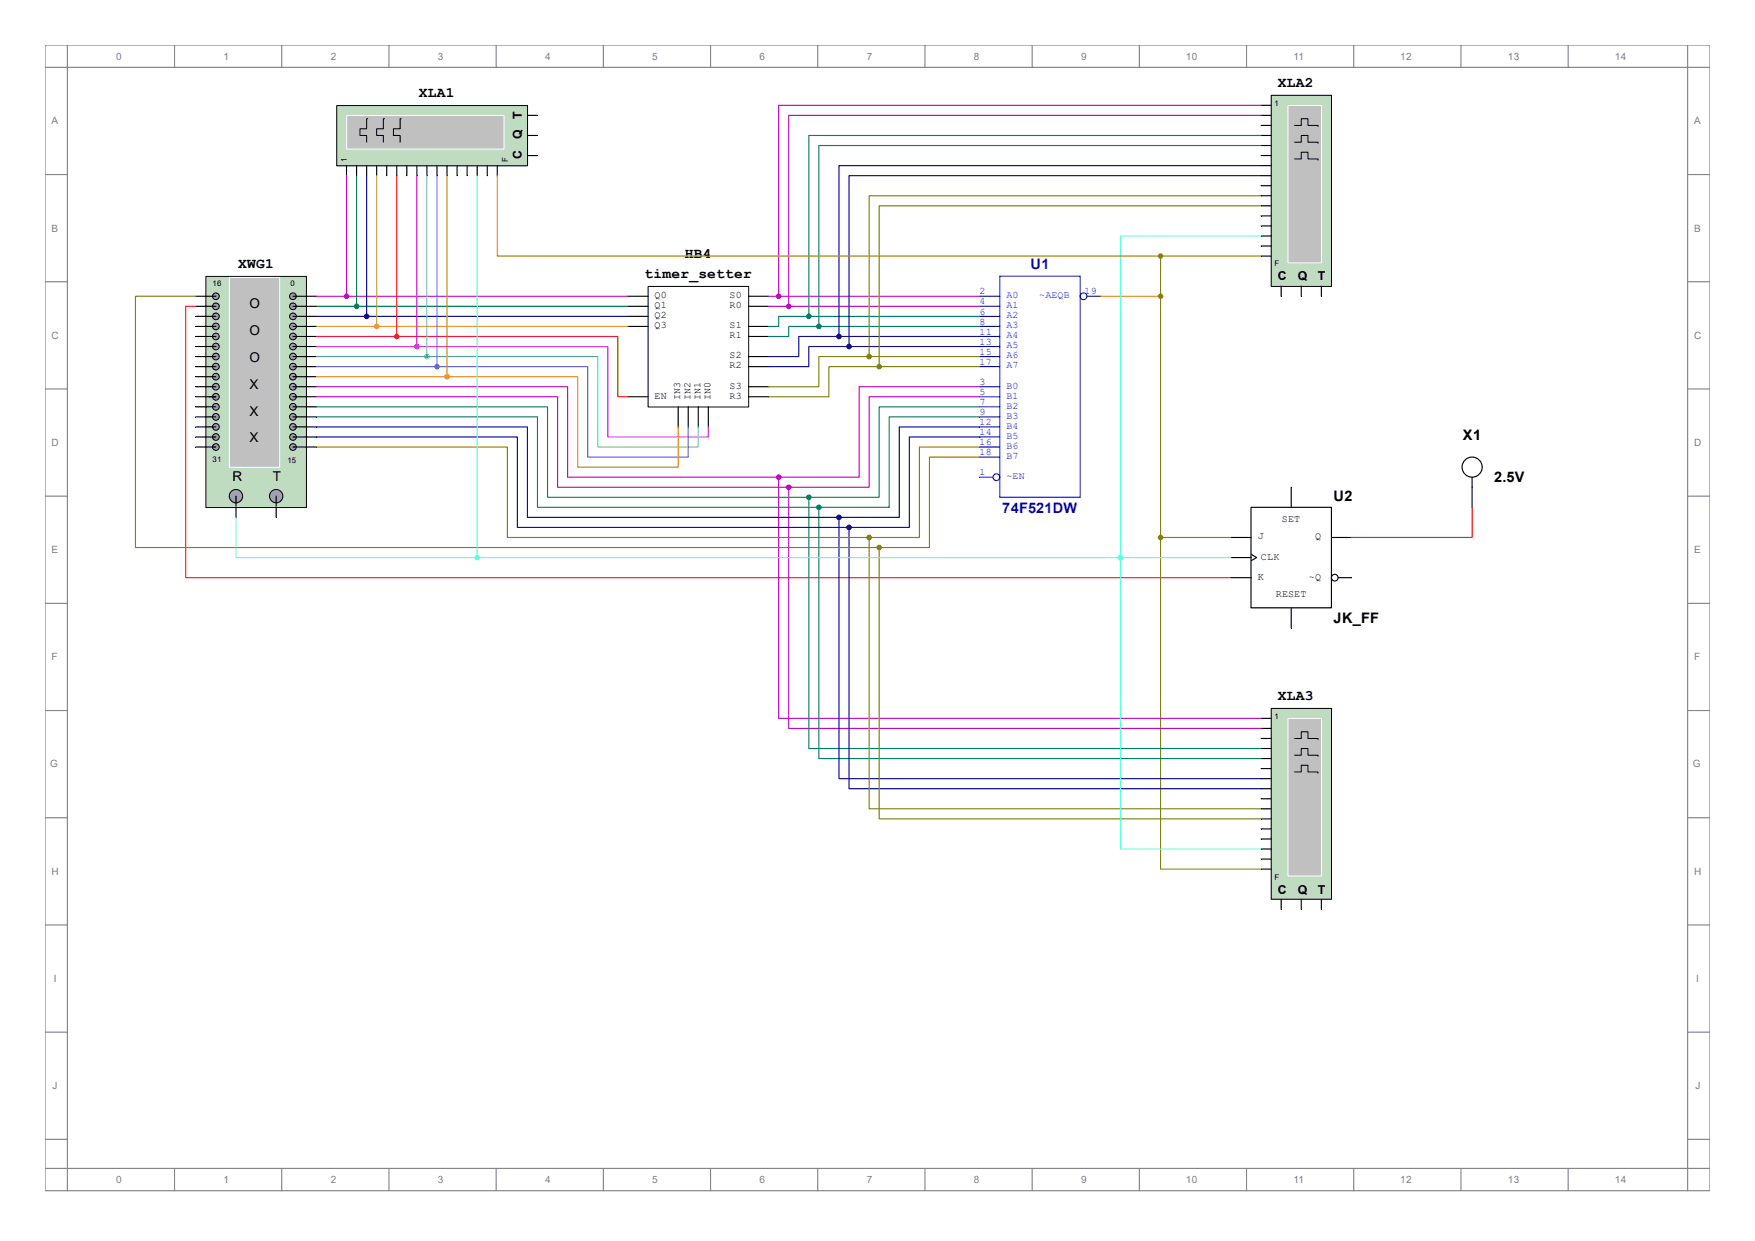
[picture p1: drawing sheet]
<svg xmlns="http://www.w3.org/2000/svg" width="297mm" height="210mm" viewBox="0 0 297 210" stroke-linecap="round" stroke-linejoin="round" font-family="sans-serif">
<g fill="none" stroke="#808080" stroke-width=".19">
<path d="M7.6 7.6h281.8v193.9h-281.8zM7.6 11.4h281.8M11.4 7.6v193.9M29.5 7.6v3.8M47.7 7.6v3.8M65.8 7.6v3.8M84 7.6v3.8M102.1 7.6v3.8M120.3 7.6v3.8M138.4 7.6v3.8M156.5 7.6v3.8M174.7 7.6v3.8"/>
<path d="M192.8 7.6v3.8M211 7.6v3.8M229.1 7.6v3.8M247.2 7.6v3.8M265.4 7.6v3.8M285.6 7.6v193.9M7.6 29.5h3.8M285.6 29.5h3.8M7.6 47.7h3.8M285.6 47.7h3.8M7.6 65.8h3.8M285.6 65.8h3.8"/>
<path d="M7.6 84h3.8M285.6 84h3.8M7.6 102.1h3.8M285.6 102.1h3.8M7.6 120.2h3.8M7.6 138.4h3.8M285.6 120.2h3.8M285.6 138.4h3.8M7.6 156.5h3.8M285.6 156.5h3.8M7.6 174.7h3.8M285.6 174.7h3.8"/>
<path d="M7.6 192.8h3.8M7.6 197.7h281.8M29.5 197.7v3.8M47.7 197.7v3.8M65.8 197.7v3.8M84 197.7v3.8M102.1 197.7v3.8M120.3 197.7v3.8M138.4 197.7v3.8M156.5 197.7v3.8M174.7 197.7v3.8M192.8 197.7v3.8"/>
<path d="M211 197.7v3.8M229.1 197.7v3.8M247.2 197.7v3.8M265.4 197.7v3.8M285.6 192.8h3.8"/>
</g>
<path d="M34.9 46.8h17v39.1h-17z" fill="#c0dcc0"/>
<path d="M34.8 46.8h17.1v39.1h-17.1z" fill="none" stroke="#000" stroke-width=".17"/>
<g fill="#a0a0a4" stroke="#000" stroke-width=".17">
<circle cx="36.5" cy="50.1" r=".57"/>
<circle cx="36.5" cy="51.8" r=".57"/>
<circle cx="36.5" cy="53.5" r=".57"/>
<circle cx="36.5" cy="55.2" r=".57"/>
<circle cx="36.5" cy="56.9" r=".57"/>
<circle cx="36.5" cy="58.6" r=".57"/>
<circle cx="36.5" cy="60.3" r=".57"/>
<circle cx="36.5" cy="62" r=".57"/>
<circle cx="36.5" cy="63.7" r=".57"/>
<circle cx="36.5" cy="65.4" r=".57"/>
<circle cx="36.5" cy="67.1" r=".57"/>
<circle cx="36.5" cy="68.8" r=".57"/>
<circle cx="36.5" cy="70.5" r=".57"/>
<circle cx="36.5" cy="72.2" r=".57"/>
<circle cx="36.5" cy="74" r=".57"/>
<circle cx="36.5" cy="75.7" r=".57"/>
<circle cx="49.6" cy="50.1" r=".57"/>
<circle cx="49.6" cy="51.8" r=".57"/>
<circle cx="49.6" cy="53.5" r=".57"/>
<circle cx="49.6" cy="55.2" r=".57"/>
<circle cx="49.6" cy="56.9" r=".57"/>
<circle cx="49.6" cy="58.6" r=".57"/>
<circle cx="49.6" cy="60.3" r=".57"/>
<circle cx="49.6" cy="62" r=".57"/>
<circle cx="49.6" cy="63.7" r=".57"/>
<circle cx="49.6" cy="65.4" r=".57"/>
<circle cx="49.6" cy="67.1" r=".57"/>
<circle cx="49.6" cy="68.8" r=".57"/>
<circle cx="49.6" cy="70.5" r=".57"/>
<circle cx="49.6" cy="72.2" r=".57"/>
<circle cx="49.6" cy="74" r=".57"/>
<circle cx="49.6" cy="75.7" r=".57"/>
</g>
<path d="M38.9 47h8.4v32.1h-8.4z" fill="#c0c0c0"/>
<path d="M38.8 46.9h8.5v32.2h-8.5z" fill="none" stroke="#fff" stroke-width=".17"/>
<g fill="none" stroke="#000" stroke-width=".19">
<path d="M34.8 50.1h1.7M34.8 51.8h1.7M34.8 53.5h1.7M34.8 55.2h1.7M34.8 56.9h1.7M34.8 58.6h1.7M49.6 50.1h2.2M49.6 51.8h2.2M49.6 53.5h2.2M49.6 55.2h2.2M49.6 56.9h2.2M49.6 58.6h2.2"/>
<path d="M34.8 60.3h1.7M34.8 62h1.7M34.8 63.7h1.7M34.8 65.4h1.7M34.8 67.1h1.7M34.8 75.6h1.7M34.8 68.8h1.7M34.8 70.5h1.7M34.8 72.2h1.7M34.8 73.9h1.7M49.6 60.3h2.2M49.6 62h2.2"/>
<path d="M49.6 63.7h2.2M49.6 65.4h2.2M49.6 67.1h2.2M49.6 75.6h2.2M49.6 68.8h2.2M49.6 70.5h2.2M49.6 72.2h2.2M49.6 73.9h2.2"/>
</g>
<g fill="#a0a0a4" stroke="#000" stroke-width=".17">
<circle cx="39.9" cy="84" r="1.13"/>
<circle cx="46.7" cy="84" r="1.13"/>
</g>
<g fill="none" stroke="#000" stroke-width=".19">
<path d="M33.1 50.1h1.7M33.1 51.8h1.7M33.1 53.5h1.7M33.1 55.2h1.7M33.1 56.9h1.7M33.1 58.6h1.7M51.8 50.1h1.7M51.8 51.8h1.7M51.8 53.5h1.7M51.8 55.2h1.7M51.8 56.9h1.7M51.8 58.6h1.7"/>
<path d="M106.3 50.1h3.4M106.3 51.8h3.4M106.3 53.5h3.4M106.3 55.2h3.4M126.7 50.1h3.4M126.7 51.8h3.4M126.7 55.2h3.4M126.7 56.9h3.4M33.1 60.3h1.7M33.1 62h1.7M33.1 63.7h1.7M33.1 65.4h1.7"/>
<path d="M33.1 67.1h1.7M33.1 68.8h1.7M33.1 70.5h1.7M33.1 72.2h1.7M33.1 73.9h1.7M33.1 75.6h1.7M51.8 60.3h1.7M51.8 62h1.7M51.8 63.7h1.7M51.8 65.4h1.7M51.8 67.1h1.7M51.8 68.8h1.7"/>
<path d="M51.8 70.5h1.7M51.8 72.2h1.7M51.8 73.9h1.7M51.8 75.6h1.7M106.3 67.1h3.4M114.8 68.8v3.4M116.5 68.8v3.4M118.2 68.8v3.4M119.9 68.8v3.4M126.7 60.3h3.4M126.7 62h3.4M126.7 65.4h3.4"/>
<path d="M126.7 67.1h3.4M39.9 84v1.7M39.9 85.9v1.7M46.7 84v1.7M46.7 85.9v1.7"/>
</g>
<path d="M109.7 48.5h17v20.4h-17z" fill="none" stroke="#000" stroke-width=".17"/>
<path d="M169.2 46.7h13.6v37.5h-13.6z" fill="none" stroke="#00f" stroke-width=".19"/>
<path d="M165.8 50.1h3.4" fill="none" stroke="#00f" stroke-width=".19"/>
<path d="M165.8 51.8h3.4" fill="none" stroke="#00f" stroke-width=".19"/>
<path d="M165.8 53.5h3.4" fill="none" stroke="#00f" stroke-width=".19"/>
<path d="M165.8 56.9h3.4" fill="none" stroke="#00f" stroke-width=".19"/>
<path d="M165.8 55.2h3.4" fill="none" stroke="#00f" stroke-width=".19"/>
<path d="M165.8 58.6h3.4" fill="none" stroke="#00f" stroke-width=".19"/>
<path d="M165.8 60.3h3.4" fill="none" stroke="#00f" stroke-width=".19"/>
<path d="M165.8 62h3.4" fill="none" stroke="#00f" stroke-width=".19"/>
<path d="M165.8 65.4h3.4" fill="none" stroke="#00f" stroke-width=".19"/>
<path d="M165.8 67.1h3.4" fill="none" stroke="#00f" stroke-width=".19"/>
<path d="M165.8 75.6h3.4" fill="none" stroke="#00f" stroke-width=".19"/>
<path d="M165.8 68.8h3.4" fill="none" stroke="#00f" stroke-width=".19"/>
<path d="M165.8 73.9h3.4" fill="none" stroke="#00f" stroke-width=".19"/>
<path d="M165.8 77.4h3.4" fill="none" stroke="#00f" stroke-width=".19"/>
<path d="M165.8 70.5h3.4" fill="none" stroke="#00f" stroke-width=".19"/>
<path d="M165.8 72.2h3.4" fill="none" stroke="#00f" stroke-width=".19"/>
<g fill="none" stroke="#00f" stroke-width=".19">
<path d="M165.8 80.8h2.3"/>
<circle cx="168.6" cy="80.8" r=".57"/>
</g>
<g fill="none" stroke="#00f" stroke-width=".19">
<path d="M183.9 50.1h2.3"/>
<circle cx="183.4" cy="50.1" r=".57"/>
</g>
<g fill="none" stroke="#000" stroke-width=".19">
<path d="M208.3 91h3.4M208.3 97.8h3.4M208.3 94.4h3.4M211.7 85.9h13.6v17h-13.6zM211.7 93.8l1 .6-1 .5M218.5 82.5v3.4M225.3 91h3.4M226.5 97.8h2.2M249.1 80.8v5.1M218.5 102.9v3.4"/>
<circle cx="249.1" cy="79.1" r="1.7"/>
<circle cx="225.9" cy="97.8" r=".57"/>
</g>
<path d="M215.2 16.2h10.1v32.3h-10.1z" fill="#c0dcc0"/>
<path d="M215.1 16.1h10.2v32.4h-10.2z" fill="none" stroke="#000" stroke-width=".17"/>
<path d="M218 17.9h5.6v26.6h-5.6z" fill="#c0c0c0"/>
<path d="M218 17.9h5.6v26.6h-5.6z" fill="none" stroke="#fff" stroke-width=".17"/>
<path d="M219.1 21.2h1.1v-1.1h1.2v1.1h1.7v.2M219.1 24.1h1.1v-1.2h1.2v1.2h1.7v.1M219.1 26.9h1.1v-1.1h1.2v1.1h1.7v.2" fill="none" stroke="#000" stroke-width=".17"/>
<g fill="none" stroke="#000" stroke-width=".19">
<path d="M213.4 17.8h1.7M213.4 19.5h1.7M213.4 21.2h1.7M213.4 22.9h1.7M213.4 24.6h1.7M213.4 26.3h1.7M213.4 28h1.7M213.4 29.7h1.7M213.4 31.4h1.7M213.4 33.1h1.7M213.4 34.8h1.7M213.4 36.5h1.7"/>
<path d="M213.4 38.2h1.7M213.4 39.9h1.7M213.4 41.6h1.7M213.4 43.3h1.7M216.8 48.4v1.7M220.2 48.4v1.7M223.6 48.4v1.7"/>
</g>
<path d="M215.2 119.9h10.1v32.3h-10.1z" fill="#c0dcc0"/>
<path d="M215.1 119.9h10.2v32.3h-10.2z" fill="none" stroke="#000" stroke-width=".17"/>
<path d="M218 121.6h5.6v26.7h-5.6z" fill="#c0c0c0"/>
<path d="M218 121.6h5.6v26.7h-5.6z" fill="none" stroke="#fff" stroke-width=".17"/>
<path d="M219.1 125h1.1v-1.2h1.2v1.2h1.7v.2M219.1 127.8h1.1v-1.1h1.2v1.1h1.7v.2M219.1 130.6h1.1v-1.1h1.2v1.1h1.7v.2" fill="none" stroke="#000" stroke-width=".17"/>
<g fill="none" stroke="#000" stroke-width=".19">
<path d="M213.4 121.6h1.7M213.4 123.3h1.7M213.4 125h1.7M213.4 126.7h1.7M213.4 128.4h1.7M213.4 130.1h1.7M213.4 131.8h1.7M213.4 133.5h1.7M213.4 135.2h1.7M213.4 136.9h1.7M213.4 138.6h1.7M213.4 140.3h1.7"/>
<path d="M213.4 142h1.7M213.4 143.7h1.7M213.4 145.4h1.7M213.4 147.1h1.7M216.8 152.2v1.7M220.2 152.2v1.7M223.6 152.2v1.7"/>
</g>
<g fill="#c08000" stroke="#c08000" stroke-width=".19">
<circle cx="196.4" cy="50.1" r=".38"/>
<circle cx="196.4" cy="91" r=".38"/>
</g>
<g fill="#c000c0" stroke="#c000c0" stroke-width=".19">
<circle cx="131.8" cy="50.1" r=".38"/>
<circle cx="133.5" cy="51.8" r=".38"/>
<circle cx="131.8" cy="80.8" r=".38"/>
<circle cx="133.5" cy="82.5" r=".38"/>
</g>
<g fill="#008069" stroke="#008069" stroke-width=".19">
<circle cx="136.9" cy="53.5" r=".38"/>
<circle cx="138.6" cy="55.2" r=".38"/>
<circle cx="136.9" cy="84.2" r=".38"/>
<circle cx="138.6" cy="85.9" r=".38"/>
</g>
<g fill="#000080" stroke="#000080" stroke-width=".19">
<circle cx="142" cy="56.9" r=".38"/>
<circle cx="143.7" cy="58.6" r=".38"/>
<circle cx="142" cy="87.6" r=".38"/>
<circle cx="143.7" cy="89.3" r=".38"/>
</g>
<g fill="#808000" stroke="#808000" stroke-width=".19">
<circle cx="147.1" cy="60.3" r=".38"/>
<circle cx="148.8" cy="62" r=".38"/>
<circle cx="148.8" cy="92.7" r=".38"/>
<circle cx="147.1" cy="91" r=".38"/>
</g>
<path d="M33.1 51.8h-1.7v46h176.9M249.1 85.9v5.1h-20.4" fill="none" stroke="#f00" stroke-width=".19"/>
<path d="M186.2 50.1h10.2v40.9M196.4 91v56.1h17M196.4 91h11.9" fill="none" stroke="#c08000" stroke-width=".19"/>
<path d="M213.4 17.8h-81.6v32.3M213.4 19.5h-79.9v32.3M130.1 50.1h35.7M130.1 51.8h35.7M53.5 65.4h42.6v15.4h35.7M53.5 67.1h40.9v15.4h39.1M165.8 65.4h-20.4v15.4h-13.6M165.8 67.1h-18.7v15.4h-13.6M131.8 80.8v40.8h81.6M133.5 82.5v40.8h79.9" fill="none" stroke="#c000c0" stroke-width=".19"/>
<path d="M213.4 22.9h-76.5v30.6M213.4 24.6h-74.8v30.6M136.9 53.5h-5.1v1.7h-1.7M136.9 53.5h28.9M138.6 55.2h-5.1v1.7h-3.4M138.6 55.2h27.2M53.5 68.8h39.2v15.4h44.2M53.5 70.5h37.5v15.4h47.6M165.8 68.8h-17v15.4h-11.9M165.8 70.5h-15.3v15.4h-11.9M136.9 84.2v42.5h76.5M138.6 85.9v42.5h74.8" fill="none" stroke="#008069" stroke-width=".19"/>
<path d="M213.4 28h-71.4v28.9M213.4 29.7h-69.7v28.9M142 56.9h-6.8v3.4h-5.1M142 56.9h23.8M143.7 58.6h-6.8v3.4h-6.8M143.7 58.6h22.1M53.5 72.2h35.8v15.4h52.7M53.5 73.9h34.1v15.4h56.1M165.8 72.2h-13.6v15.4h-10.2M165.8 73.9h-11.9v15.4h-10.2M142 87.6v44.2h71.4M143.7 89.3v44.2h69.7" fill="none" stroke="#000080" stroke-width=".19"/>
<path d="M213.4 33.1h-66.3v27.2M213.4 34.8h-64.6v27.2M33.1 50.1h-10.2v42.6h125.9M53.5 75.6h32.4v15.4h61.2M147.1 60.3h-8.5v5.1h-8.5M147.1 60.3h18.7M148.8 62h-8.5v5.1h-10.2M148.8 62h17M165.8 77.4h-8.5v15.3h-8.5M165.8 75.6h-10.2v15.4h-8.5M147.1 91v45.9h66.3M148.8 92.7v45.9h64.6" fill="none" stroke="#808000" stroke-width=".19"/>
<circle cx="189.6" cy="94.4" r=".38" fill="#57ffff" stroke="#57ffff" stroke-width=".19"/>
<path d="M213.4 39.9h-23.8v54.5M189.6 94.4v49.3h23.8M189.6 94.4h18.7" fill="none" stroke="#57ffff" stroke-width=".19"/>
<path d="M57 17.9h32.3v10.2h-32.3z" fill="#c0dcc0"/>
<path d="M57 17.9h32.3v10.2h-32.3z" fill="none" stroke="#000" stroke-width=".17"/>
<path d="M58.7 19.6h26.6v5.6h-26.6z" fill="#c0c0c0"/>
<path d="M58.7 19.6h26.6v5.6h-26.6z" fill="none" stroke="#fff" stroke-width=".17"/>
<path d="M62.2 20.1h-.2v1.7h-1.1v1.1h1.1v1.2M65.1 20.1h-.2v1.7h-1.2v1.1h1.2v1.2M67.9 20.1h-.2v1.7h-1.1v1.1h1.1v1.2" fill="none" stroke="#000" stroke-width=".17"/>
<g fill="none" stroke="#000" stroke-width=".19">
<path d="M89.3 19.5h1.7M58.6 28v1.7M60.3 28v1.7M62 28v1.7M63.7 28v1.7M65.4 28v1.7M67.1 28v1.7M68.8 28v1.7M70.6 28v1.7M72.3 28v1.7M74 28v1.7M75.7 28v1.7"/>
<path d="M77.4 28v1.7M79.1 28v1.7M80.8 28v1.7M82.5 28v1.7M84.2 28v1.7M89.3 26.3h1.7M89.3 22.9h1.7"/>
</g>
<circle cx="58.6" cy="50.1" r=".38" fill="#c000c0" stroke="#c000c0" stroke-width=".19"/>
<path d="M58.6 29.7v20.4M53.5 50.1h52.8" fill="none" stroke="#c000c0" stroke-width=".19"/>
<circle cx="60.3" cy="51.8" r=".38" fill="#008000" stroke="#008000" stroke-width=".19"/>
<path d="M60.3 29.7v22.1M53.5 51.8h52.8" fill="none" stroke="#008000" stroke-width=".19"/>
<circle cx="62" cy="53.5" r=".38" fill="#000080" stroke="#000080" stroke-width=".19"/>
<path d="M62 29.7v23.8M53.5 53.5h52.8" fill="none" stroke="#000080" stroke-width=".19"/>
<circle cx="63.7" cy="55.2" r=".38" fill="#c0c000" stroke="#c0c000" stroke-width=".19"/>
<path d="M63.7 29.7v25.5M53.5 55.2h52.8" fill="none" stroke="#c0c000" stroke-width=".19"/>
<circle cx="67.1" cy="56.9" r=".38" fill="#f00" stroke="#f00" stroke-width=".19"/>
<path d="M67.1 29.7v27.2M53.5 56.9h13.6M67.1 56.9h37.5v10.2h1.7" fill="none" stroke="#f00" stroke-width=".19"/>
<circle cx="70.6" cy="58.6" r=".38" fill="#f0f" stroke="#f0f" stroke-width=".19"/>
<path d="M70.6 29.7v28.9M53.5 58.6h17.1M70.6 58.6h32.3v15.3h17v-1.7" fill="none" stroke="#f0f" stroke-width=".19"/>
<circle cx="72.3" cy="60.3" r=".38" fill="#57ff80" stroke="#57ff80" stroke-width=".19"/>
<path d="M72.3 29.7v30.6M53.5 60.3h18.8M72.3 60.3h28.9v15.3h17v-3.4" fill="none" stroke="#57ff80" stroke-width=".19"/>
<circle cx="74" cy="62" r=".38" fill="#5757ff" stroke="#5757ff" stroke-width=".19"/>
<path d="M74 29.7v32.3M53.5 62h20.5M74 62h25.5v15.4h17v-5.2" fill="none" stroke="#5757ff" stroke-width=".19"/>
<circle cx="75.7" cy="63.7" r=".38" fill="#ff8000" stroke="#ff8000" stroke-width=".19"/>
<path d="M75.7 29.7v34M53.5 63.7h22.2M75.7 63.7h22.1v15.4h17v-6.9" fill="none" stroke="#ff8000" stroke-width=".19"/>
<circle cx="80.8" cy="94.4" r=".38" fill="#57ffff" stroke="#57ffff" stroke-width=".19"/>
<path d="M80.8 29.7v64.7M39.9 87.6v6.8h40.9M80.8 94.4h108.8" fill="none" stroke="#57ffff" stroke-width=".19"/>
<circle cx="196.4" cy="43.3" r=".38" fill="#c08000" stroke="#c08000" stroke-width=".19"/>
<path d="M84.2 29.7v13.6h112.2M196.4 43.3h17M196.4 43.3v6.8" fill="none" stroke="#c08000" stroke-width=".19"/>
<g font-size="2.5">
<text x="70.9" y="16.5">XLA1</text>
<text x="216.2" y="14.8">XLA2</text>
<text x="40.3" y="45.4">XWG1</text>
<text x="109.1" y="47.1">timer_setter</text>
<text x="115.9" y="43.7">HB4</text>
<text x="247.6" y="74.5">X1</text>
<text x="252.9" y="81.5">2.5V</text>
<text x="225.7" y="84.7">U2</text>
<text x="225.7" y="105.5">JK_FF</text>
<text x="216.2" y="118.5">XLA3</text>
</g>
<g font-size="2.5" fill="#00f">
<text x="174.4" y="45.6">U1</text>
<text x="169.6" y="86.8">74F521DW</text>
</g>
<g font-size="2.3">
<text x="42.2" y="52.2">O</text>
<text x="42.2" y="56.7">O</text>
<text x="42.2" y="65.8">X</text>
<text x="42.2" y="61.3">O</text>
<text x="42.2" y="70.3">X</text>
<text x="42.2" y="74.8">X</text>
<text x="39.4" y="81.4">R</text>
<text x="46.2" y="81.4">T</text>
</g>
<g font-size="2.1">
<text x="88.3" y="23.5" transform="rotate(-90 88.3 23.5)">Q</text>
<text x="88.3" y="20.1" transform="rotate(-90 88.3 20.1)">T</text>
<text x="88.3" y="26.9" transform="rotate(-90 88.3 26.9)">C</text>
<text x="216.2" y="47.5">C</text>
<text x="219.7" y="47.5">Q</text>
<text x="223" y="47.5">T</text>
<text x="216.2" y="151.2">C</text>
<text x="219.7" y="151.2">Q</text>
<text x="223" y="151.2">T</text>
</g>
<g font-size="1.7" fill="#808080">
<text x="19.7" y="10.1">0</text>
<text x="37.8" y="10.1">1</text>
<text x="56" y="10.1">2</text>
<text x="74.1" y="10.1">3</text>
<text x="92.3" y="10.1">4</text>
<text x="110.4" y="10.1">5</text>
<text x="128.5" y="10.1">6</text>
<text x="146.7" y="10.1">7</text>
<text x="164.8" y="10.1">8</text>
<text x="183" y="10.1">9</text>
<text x="200.7" y="10.1">10</text>
<text x="218.9" y="10.1">11</text>
<text x="237" y="10.1">12</text>
<text x="255.2" y="10.1">13</text>
<text x="273.3" y="10.1">14</text>
<text x="8.7" y="21">A</text>
<text x="286.7" y="21">A</text>
<text x="8.7" y="39.2">B</text>
<text x="286.7" y="39.2">B</text>
<text x="8.7" y="57.3">C</text>
<text x="286.7" y="57.3">C</text>
<text x="8.7" y="75.5">D</text>
<text x="286.7" y="75.5">D</text>
<text x="8.7" y="93.6">E</text>
<text x="286.7" y="93.6">E</text>
<text x="8.7" y="111.8">F</text>
<text x="286.7" y="111.8">F</text>
<text x="8.5" y="129.9">G</text>
<text x="286.5" y="129.9">G</text>
<text x="8.7" y="148">H</text>
<text x="286.7" y="148">H</text>
<text x="9.1" y="166.2">I</text>
<text x="287.1" y="166.2">I</text>
<text x="8.9" y="184.3">J</text>
<text x="286.9" y="184.3">J</text>
<text x="19.7" y="200.2">0</text>
<text x="37.8" y="200.2">1</text>
<text x="56" y="200.2">2</text>
<text x="74.1" y="200.2">3</text>
<text x="92.3" y="200.2">4</text>
<text x="110.4" y="200.2">5</text>
<text x="128.5" y="200.2">6</text>
<text x="146.7" y="200.2">7</text>
<text x="164.8" y="200.2">8</text>
<text x="183" y="200.2">9</text>
<text x="200.7" y="200.2">10</text>
<text x="218.9" y="200.2">11</text>
<text x="237" y="200.2">12</text>
<text x="255.2" y="200.2">13</text>
<text x="273.3" y="200.2">14</text>
</g>
<g font-size="1.7">
<text x="110.8" y="50.5">Q0</text>
<text x="110.8" y="52.2">Q1</text>
<text x="110.8" y="53.8">Q2</text>
<text x="123.4" y="50.5">S0</text>
<text x="123.4" y="52.2">R0</text>
<text x="110.8" y="55.6">Q3</text>
<text x="123.4" y="55.6">S1</text>
<text x="123.4" y="57.3">R1</text>
<text x="123.4" y="65.8">S3</text>
<text x="123.4" y="60.7">S2</text>
<text x="123.4" y="62.4">R2</text>
<text x="110.8" y="67.5">EN</text>
<text x="115.1" y="67.7" transform="rotate(-90 115.1 67.7)">IN3</text>
<text x="116.8" y="67.7" transform="rotate(-90 116.8 67.7)">IN2</text>
<text x="118.5" y="67.7" transform="rotate(-90 118.5 67.7)">IN1</text>
<text x="120.2" y="67.7" transform="rotate(-90 120.2 67.7)">IN0</text>
<text x="123.4" y="67.5">R3</text>
<text x="217" y="88.4">SET</text>
<text x="212.9" y="91.3">J</text>
<text x="213.4" y="94.7">CLK</text>
<text x="222.6" y="91.3">Q</text>
<text x="212.9" y="98.1">K</text>
<text x="215.9" y="101">RESET</text>
<text x="221.5" y="98.1">~Q</text>
</g>
<g font-size="1.7" fill="#00f">
<text x="165.8" y="49.8">2</text>
<text x="165.8" y="51.5">4</text>
<text x="165.8" y="53.3">6</text>
<text x="170.3" y="50.5">A0</text>
<text x="170.3" y="52.2">A1</text>
<text x="170.3" y="53.8">A2</text>
<text x="175.9" y="50.5">~AEQB</text>
<text x="183.6" y="49.8">19</text>
<text x="165.8" y="56.6">11</text>
<text x="165.8" y="54.9">8</text>
<text x="165.8" y="58.3">13</text>
<text x="170.3" y="57.3">A4</text>
<text x="170.3" y="55.6">A3</text>
<text x="170.3" y="59">A5</text>
<text x="165.8" y="60">15</text>
<text x="165.8" y="61.7">17</text>
<text x="165.8" y="65.2">3</text>
<text x="170.3" y="60.7">A6</text>
<text x="170.3" y="62.4">A7</text>
<text x="170.3" y="65.8">B0</text>
<text x="165.8" y="66.8">5</text>
<text x="165.8" y="68.5">7</text>
<text x="165.8" y="70.2">9</text>
<text x="165.8" y="71.9">12</text>
<text x="170.3" y="67.5">B1</text>
<text x="170.3" y="69.2">B2</text>
<text x="170.3" y="70.9">B3</text>
<text x="165.8" y="75.4">16</text>
<text x="165.8" y="73.7">14</text>
<text x="165.8" y="77">18</text>
<text x="170.3" y="76">B6</text>
<text x="170.3" y="74.3">B5</text>
<text x="170.3" y="77.7">B7</text>
<text x="170.3" y="72.6">B4</text>
<text x="165.8" y="80.4">1</text>
<text x="170.3" y="81.1">~EN</text>
</g>
<g font-size="1.3">
<text x="215.7" y="17.9">1</text>
<text x="58.7" y="27.5" transform="rotate(-90 58.7 27.5)">1</text>
<text x="85.9" y="27.5" transform="rotate(-90 85.9 27.5)">F</text>
<text x="215.7" y="45.1">F</text>
<text x="36" y="48.5">16</text>
<text x="49.1" y="48.5">0</text>
<text x="36" y="78.1">31</text>
<text x="48.6" y="78.4">15</text>
<text x="215.7" y="121.6">1</text>
<text x="215.7" y="148.8">F</text>
</g>
</svg>
